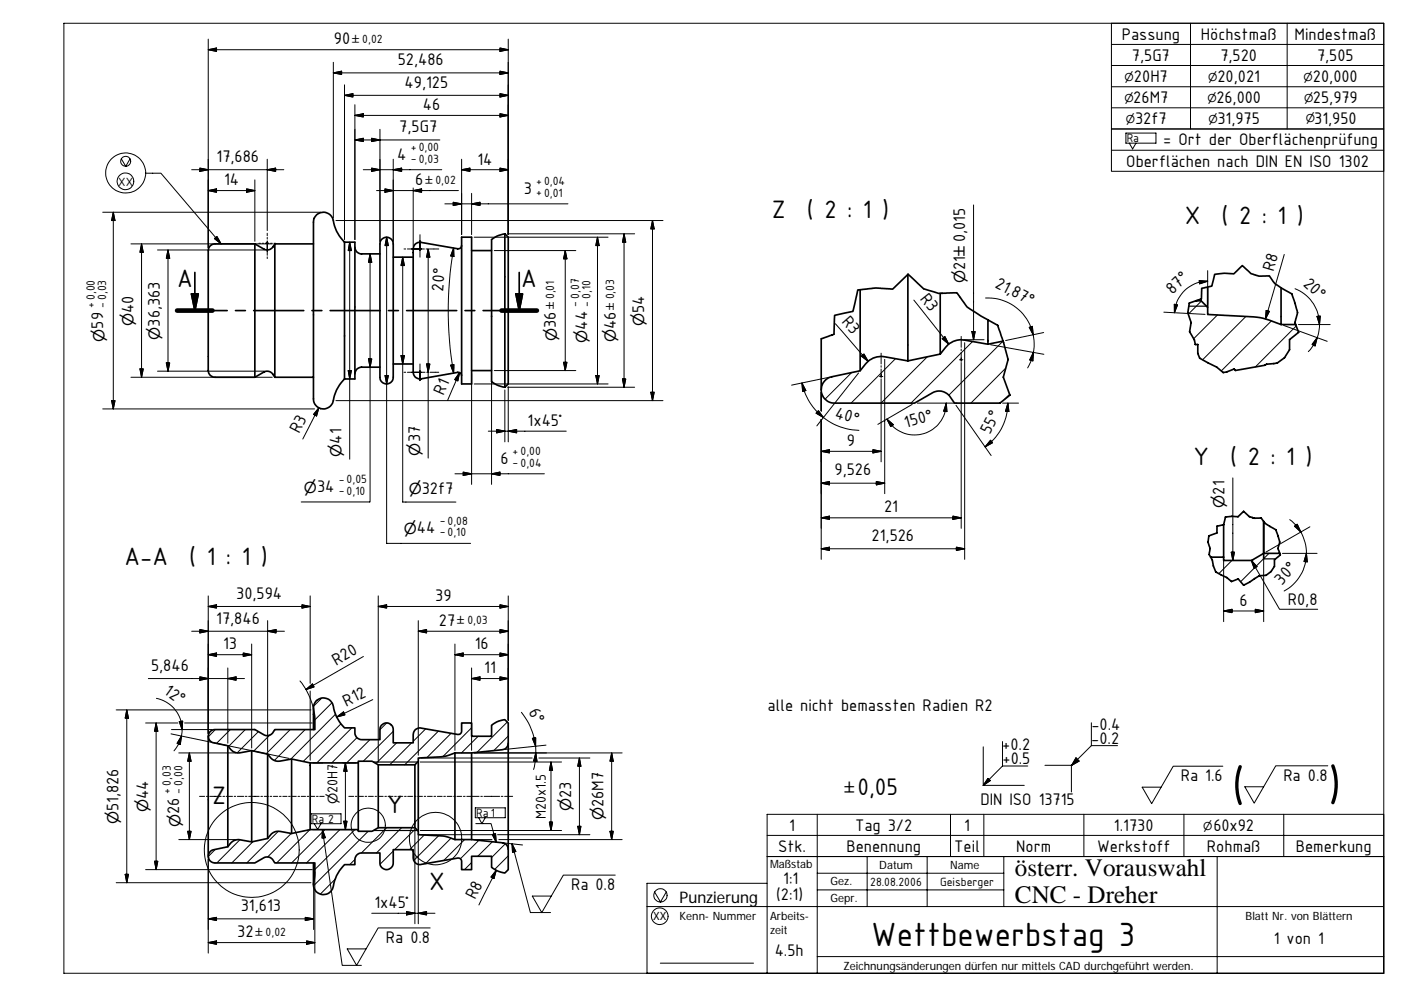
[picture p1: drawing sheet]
<svg xmlns="http://www.w3.org/2000/svg" width="297mm" height="210mm" viewBox="0 0 297 210" stroke-linecap="round" stroke-linejoin="round" font-family="sans-serif">
<g fill="none" stroke="#000" stroke-width=".36">
<path d="M41.3 57.8v8M54 51.7l1.9 1.1a1.47 1.47 0 0 0 1.9-.4l.5-.7M54 51.7h-8.4a1.43 1.43 0 0 0-1.4 1.4v25.5a1.43 1.43 0 0 0 1.4 1.4h8.4M54 51.7v28.3M58.3 51.7v28.3M58.3 51.7h8.2M73 51.4a8.8 8.8 0 0 1-2.5-5.2 2.13 2.13 0 0 0-2.4-1.1 2.13 2.13 0 0 0-1.6 2v37.5a2.16 2.16 0 0 0 2.2 2.1 2.16 2.16 0 0 0 2.1-2.4l.5-1.6 .6-1 1.1-1.4M73 51.4v28.9M73 51.4h2.2v28.9h-2.2M75.2 52.4a1.4 1.4 0 0 0 1.5 1.4h3.9M80.9 50.8a1.42 1.42 0 0 1 1.5-.4 1.42 1.42 0 0 1 1 1.3v28.3a1.41 1.41 0 0 1-1.4 1.4 1.41 1.41 0 0 1-1.4-1.4v-28.3zM83.4 54.5h4.2"/>
<path d="M97.9 52a.7 .7 0 0 1-.9 .7l-7.7-1.3a1.4 1.4 0 0 0-1.7 1.4v26.1a1.43 1.43 0 0 0 1.7 1.4l7.7-1.3a.7 .7 0 0 1 .9 .7M97.9 50.3h2.1v31.1h-2.1zM100 53.1h4.2M107 49.6l-1.7 .5-1.1 .7v30.1l1.1 .7 1.7 .5M107 49.6v32.5M107 49.6l.8 .7v31.1l-.8 .7M110.1 57.8v8M192.5 58.2v18.3M257.5 58.2l2.1-.3 2 .2 1.8-1.8a6 6 0 0 0 2.6 2l.9 .2h2.2a5.4 5.4 0 0 0 2.8 2.7l2 1.1 .8 2.6a3.9 3.9 0 0 1-.1 3.3v.3l.7 2-1.9 1.5a4.4 4.4 0 0 1-4.9 5.2l-.3 .2-6.3 1.1-.2-.3-2.3 .8-1.4-1.2-3.6-1.9-.4-1v-1.9h-.6l-.2-.9-1-1.8 .3-1.9-.7-2.1 .4-2 2.5-.9 .1-2.2 2.1-.5zM37.5 65.8h10.7M40.6 62.3h1.4l-.7 3.5zM49.9 65.8h2.1"/>
<path d="M53.8 65.8h10.6M54 80l1.9-1.1a1.45 1.45 0 0 1 1.9 .4l.5 .7M58.3 80h8.2M66.1 65.8h2.1M70 65.8h10.6M80.6 77.9h-3.9a1.43 1.43 0 0 0-1.5 1.4M82.4 65.8h2.1M83.4 77.2h4.2M86.2 65.8h10.6M98.6 65.8h2.1M100 78.6h4.2M102.4 65.8h10.6"/>
<path d="M109.4 62.3h1.4l-.7 3.5zM182.4 61.4v17.2M199.3 62.2v12.9M209.5 67.8v5.2M212.7 72.3l-3.2 .7-5-.9a4.3 4.3 0 0 0-4 1.6l-1.2 1.4-6.8 1.4-4.9-.9a4.3 4.3 0 0 0-4.1 1.6l-1.1 1.4-6 1.3a2.82 2.82 0 0 0-2.3 3 2.82 2.82 0 0 0 2.9 2.6h16.9l3.8-2.2a2.79 2.79 0 0 1 3.7 .8l1 1.4h9.6l2.1-1.7-1.4-3.8 1-3.8-1-4-1.2-3.2-5-2.9a6.3 6.3 0 0 1-2.3-2.2l-1.3-1.8h-2.2a6.9 6.9 0 0 1-3.8-.5l-1.1-.4-3.3-3.1-3.2 3.2-3.8-.2-3.6 .4-1.1 4.5-3.8 .9-.2 4-2.7 .9v10.9M253.6 63.8h1.1l1.3 1.4v1.5l10.4 .5 2.6 .6 2.6 1h3.1M254.7 63.4v.4M256 60.9v4.3M271.6 61v7.8M259.4 111.3l-1.4 .3v1.4l-1.7 .6-.1 .5a3.9 3.9 0 0 0 .3 2.2v.3a1.48 1.48 0 0 0 .2 1.5M259.4 111.3v6.8M267.9 110.6l.3 .3 2.3 1.4 .2 .5a3.9 3.9 0 0 1 .3 3.5l.5 1.4-1.3 1a2.87 2.87 0 0 1-3.2 3.4l-3.3 2-1.2-1.4-1.4 .6-1-.9-2.3-1.1-.5-1.3-.3-1.3-.3-.6"/>
<path d="M267.9 110.6l-.5-.8-1.4 .1-1.1-.4-1.2-1.1-1.2 1.2-1.3-.1-1.4 .1-.4 1.7M267.9 117.3l-2.7 1.5h-5.8v-.7h-2.7M267.9 110.6v6.7h3.5M267.9 110.6v7.9M44.2 156.1v25.4M44.7 155l.9-.3h8.4l1.9 1.1a1.47 1.47 0 0 0 1.9-.4l.5-.7h8.5l-.2-3.5a2.23 2.23 0 0 1 2.3-3.2 2.26 2.26 0 0 1 1.9 2.3l.5 1.7 1 1.5 .7 .8h2.2a2.36 2.36 0 0 0 .3 1.8l.3 .4 .6 .3h4.2v-2.1a1.41 1.41 0 0 1 1.4-1.4 1.41 1.41 0 0 1 1.4 1.4v2.8h4.2v-1.7a1.4 1.4 0 0 1 1.7-1.4l7.7 1.3a.7 .7 0 0 0 .9-.7v-1.7h2.1v2.8h4.2v-2.3l1.1-.7 1.7-.5 .8 .7v4.3a1.42 1.42 0 0 1-1.3 1.4l-6.5 .6h-3.5l-2.2 .8-5.6 .3v.7l-.7 .8h-7.8l-1.4-.8h-2.8v.4h-10.2l-4-.9-2.4 .5a2.14 2.14 0 0 1-2.1-.8l-.6-.7-3.3-.7-2.5 .4a2.28 2.28 0 0 1-2.1-.8l-.5-.7-3-.6a1.41 1.41 0 0 1-1.1-1.1 1.41 1.41 0 0 1 .5-1.4zM48.3 158.1v21.4M53.4 159.2v19.3M56.7 159.9v17.9M66.5 150.1v4.6M96.5 159.6v18.4M100 159.6v18.4"/>
<path d="M107.8 157.6v22.5M61.8 160.9v15.8M65.8 161.8v14.1M76 161.8v14.1M80.2 162.2v13.3M88 162.2v13.3M88.7 161.4v14.8M44.6 180.5l.7-.3 3-.7 .5-.7a2.19 2.19 0 0 1 2.1-.7l2.5 .4 3.3-.7 .6-.7a2.1 2.1 0 0 1 2.1-.8l2.4 .4 4-.8h10.2v.4h2.8l1.4-.8h7.8l.7 .7v.8l5.2 .2 2.6 .8h3.5l6.5 .7a1.38 1.38 0 0 1 1.3 1.4v4.3l-.8 .7-1.7-.5-1.1-.7v-2.4h-4.2v2.9h-2.1v-1.8a.7 .7 0 0 0-.9-.7l-7.7 1.4a1.4 1.4 0 0 1-1.7-1.4v-1.8h-4.2v2.9a1.41 1.41 0 0 1-1.4 1.4 1.41 1.41 0 0 1-1.4-1.4v-2.2h-3.9a1.43 1.43 0 0 0-1.5 1.4v1.1h-2.2a9.7 9.7 0 0 0-2.5 5.2 2.12 2.12 0 0 1-2.6 1.1 2.12 2.12 0 0 1-1.4-2.4l.3-2.1v-2.1h-8.5l-.5-.7a1.46 1.46 0 0 0-1.9-.4l-1.9 1.1h-8.4a1.42 1.42 0 0 1-1.3-.9 1.42 1.42 0 0 1 .3-1.6zM66.5 183v4.6"/>
</g>
<path d="M252.1 64.9h3.7M267.9 118.5h2.5M79.2 176.1h9.4M79.2 161.6h9.4" fill="none" stroke="#000" stroke-width=".25"/>
<g fill="#000" stroke="#000" stroke-width=".21">
<path d="M44.2 10.5l1.7-.3v.7zM70.7 15.5l1.7-.4v.7zM73 20.2l1.8-.3v.7zM106 15.1l1.8 .4-1.8 .3zM106 10.2l1.8 .3-1.8 .4zM42.4 35.6l1.8 .4-1.8 .3zM56.7 36l1.7-.4v.7zM75.2 24.5l1.8-.4v.7zM75.2 29.7l1.8-.4v.7zM78.8 29.3l1.8 .4-1.8 .3zM78.8 35.6l1.8 .4-1.8 .3zM83.4 36l1.8-.4v.7z"/>
<path d="M97.9 36l1.7-.4v.7zM106 35.6l1.8 .4-1.8 .3zM106 24.1l1.8 .4-1.8 .3zM106 19.9l1.8 .3-1.8 .4zM24 45l.4 1.8h-.7zM30 51.7l.4 1.8h-.7zM35.6 53l.4 1.8h-.7zM45.5 50.6l.5-.5 .9 1.6zM44.2 40.4l1.7-.4v.8zM52.3 40l1.7 .4-1.7 .4zM74.1 51.4l.4 1.7h-.7zM78.5 53.8l.3 1.8h-.7z"/>
<path d="M81.6 40l1.8 .4-1.8 .4zM82 50.3l.3 1.8h-.7zM85.4 54.5l.3 1.8h-.7zM87.6 40.4l1.8-.4v.8zM90.8 52.8l.3 1.7h-.7zM96.1 42.9l1.8 .3-1.8 .4zM96.2 52.6v1.8l-.7-.1zM100 43.2l1.8-.3v.7zM119.8 53.1l.4 1.8h-.7zM126.7 50.3l.3 1.8h-.7zM132.3 49.6l.4 1.8h-.7zM138.3 46.8l.4 1.7h-.7z"/>
<path d="M29.7 78.2h.7l-.4 1.8zM35.3 76.9h.7l-.4 1.8zM73.8 78.6h.7l-.4 1.7zM78.1 76.1h.7l-.3 1.8zM81.6 79.6h.7l-.3 1.8zM85 75.4h.7l-.3 1.8zM90.4 77.2h.7l-.3 1.7zM95.5 77.4l.7-.1v1.8zM119.5 76.8h.7l-.4 1.8zM126.3 79.6h.7l-.3 1.8zM182.6 75.5l.6-.4 .9 1.5zM199.8 71.8l.5-.4 .8 1.6z"/>
<path d="M206.1 70.3h.7l-.4 1.7zM218.2 69.4l.7-.2 .2 1.8zM219.1 74.7l-.1 1.8-.7-.2zM249 64.5l.7 .1-.7 1.7zM254.3 59.5l1.7 .1-1.6 .6zM268.5 65.8l.6 .2-.8 1.6zM279.3 71.6l-.5 1.7-.6-.3zM279.2 67.1l.7-.1-.1 1.8zM23.7 84.9h.7l-.4 1.8zM67.6 86.5l-.5 1.7-.6-.3zM97.4 79l-.3 1.8-.7-.3zM105.3 91.1l1.7 .3-1.7 .4z"/>
<path d="M107.8 91.4l1.7-.3v.7zM132 80.3h.7l-.4 1.8zM138 83.2h.7l-.4 1.7zM170 81.2l.9 1.6-.7 .2zM173.5 87.1l1.1 1.4-1.6-.9zM174.1 95.7l1.8-.4v.7zM185.1 95.3l1.7 .4-1.7 .3zM188 88.9l1.4 1.1-.6 .4zM200.6 85.5l.2 1.8-.7-.1zM210 93.3l.4 .6-1.5 .8zM213.7 85.5l.2 1.7h-.7zM98.2 100.1l1.8 .4-1.8 .3z"/>
<path d="M104.2 100.5l1.8-.4v.7zM174.1 102.4l1.8-.3v.7zM174.1 116.4l1.8-.4v.7zM174.1 109.8l1.8-.4v.7zM185.8 102.1l1.8 .3-1.8 .4zM202 109.4l1.8 .4-1.8 .3zM202.8 116l1.7 .4-1.7 .3zM261 117.1h.7l-.3 1.7zM274.5 111.6l.5-.5 .8 1.7zM277 117.3l.2 1.8h-.7zM42.4 133.5l1.8 .3-1.8 .4zM44.2 138.8l1.7-.3v.7z"/>
<path d="M44.2 128.6l1.7-.4v.7zM51.6 138.5l1.8 .3-1.8 .4zM56.7 133.8l1.8-.3v.7zM64 128.2l1.8 .4-1.8 .3zM80.2 128.6l1.8-.4v.7zM88.7 133.8l1.7-.3v.7zM96.5 138.8l1.7-.3v.7zM106 133.5l1.8 .3-1.8 .4zM106 138.5l1.8 .3-1.8 .4zM106 128.2l1.8 .4-1.8 .3zM259.4 129.5l1.8-.3v.7zM266.1 129.2l1.8 .3-1.8 .4z"/>
<path d="M265.3 118.8l1.2 1.3-.6 .4zM26.9 150.5l.3 1.8h-.7zM33.1 153.3l.4 1.7h-.7zM38 153l.7-.1-.1 1.8zM38.5 156.1l-.3 1.8-.7-.3zM42.4 143.5l1.8 .4-1.8 .3zM48.3 143.9l1.8-.4v.7zM64.9 146.2l1.3-1.2 .4 .6zM71.4 152l1.4-1.1 .3 .7zM100 143.9l1.8-.4v.7zM106 143.5l1.8 .4-1.8 .3zM112.9 156.5l.7-.1v1.8z"/>
<path d="M39.8 176.3h.7l-.4 1.7zM40.1 159.6l.4 1.8h-.7zM68.4 175.9l.6 1.7-.7 .1zM72.9 174.1h.7l-.4 1.8zM73.2 161.8l.4 1.7h-.7zM104.4 176.9l.7-.1 .1 1.8zM113.6 159.6l.3 1.8h-.8zM116.5 174.3h.7l-.4 1.8zM116.8 161.6l.4 1.7h-.7zM122.5 175.2h.7l-.4 1.8zM122.8 160.7l.4 1.8h-.7zM129.3 176.3h.7l-.3 1.7z"/>
<path d="M129.7 159.6l.3 1.8h-.7zM209.5 165l.5 .5-1.5 1zM228.1 160.7l.7 .7-1.6 .9zM26.5 185.4h.7l-.3 1.8zM32.8 182.6h.7l-.4 1.8zM44.2 199.9l1.7-.4v.7zM44.2 194.8l1.7-.3v.7zM64.7 194.5l1.8 .3-1.8 .4zM86.2 193.3l1.8 .3-1.8 .4zM88.7 193.6l1.7-.3v.7zM105.2 184.5l-.5 1.8-.6-.4zM108.6 178.9l.8 1.6-.7 .2z"/>
<path d="M65 199.5l1.8 .4-1.8 .3z"/>
</g>
<g fill="none" stroke="#000" stroke-width=".21">
<path d="M13.5 4.9h279.9v201.5h-279.9zM44.2 10.5l1.7-.3v.7zM44.2 8.3v44.3M44.2 10.5h63.6M70.7 15.5l1.7-.4v.7zM70.7 15.5h37.1M70.7 13.2v33M73 18v32.8M106 19.9l1.8 .3-1.8 .4zM106 15.1l1.8 .4-1.8 .3zM106 10.2l1.8 .3-1.8 .4zM107.8 8.3v41.4"/>
<path d="M235.6 4.9h57.8v22.4h-57.8zM235.6 13.9h57.8M235.6 18.4h57.8M235.6 9.4h57.8M252.4 4.9v22.4M272.9 4.9v22.4M25.7 33.7l1 1.6 .9-1.6M30.9 36.7h3.2l12.8 15M40.6 36h19.6M42.4 35.6l1.8 .4-1.8 .3zM54 38.1v13.1M56.7 36l1.7-.4v.7z"/>
<path d="M56.7 33.8v15.1M73 20.2l1.8-.3v.7zM73 20.2h34.8M75.2 24.5l1.8-.4v.7zM75.2 29.7l1.8-.4v.7zM75.2 24.5h32.6M75.2 22.2v28.6M75.2 29.7h18.1M77 36h16.7M78.8 29.3l1.8 .4-1.8 .3zM78.8 35.6l1.8 .4-1.8 .3zM80.6 27.4v23.8"/>
<path d="M83.4 36l1.8-.4v.7zM83.4 33.8v17.4M87.6 39.9v12.3M97.9 36l1.7-.4v.7zM97.9 36h9.9M97.9 33.8v15.9M106 35.6l1.8 .4-1.8 .3zM106 24.1l1.8 .4-1.8 .3zM235.6 27.3h57.8v9h-57.8zM235.6 22.9h57.8M235.6 31.9h57.8M238.7 28.2h6.4v2.2h-6.4z"/>
<path d="M239.4 30.4l.7 1.2 .8-1.2M21.8 45h46.2M24 45l.4 1.8h-.7zM24 45v41.7M27.8 51.7h28.8M30 51.7l.4 1.8h-.7zM30 51.7v28.3M33.4 53h22.7M35.6 53l.4 1.8h-.7zM35.6 53v25.7M44.2 40.4l1.7-.4v.8zM44.2 40.4h9.8"/>
<path d="M45.5 50.6l.5-.5 .9 1.6zM52.3 40l1.7 .4-1.7 .4zM54.9 51.6h.3M55.6 51.6h.3M56.3 51.6h.7M56.7 49.4v.6M56.7 50.3v.4M56.7 51.1v3M56.7 54.5v.3M56.7 51.7h1M57.4 51.6h.3M58.1 51.6h.3"/>
<path d="M71.2 46.8h69.4M74.1 51.4l.4 1.7h-.7zM74.1 51.4v46M78.5 53.8l.3 1.8h-.7zM78.5 53.8v52.6h-14.6M79.8 40.4h17.4M81.6 40l1.8 .4-1.8 .4zM82 50.3l.3 1.8h-.7zM82 50.3v64.9h17.8M85.4 54.5l.3 1.8h-.7zM85.4 54.5v51.9h11.3M85.7 52.8h.3"/>
<path d="M86.4 52.8h3.6M87.6 40.4l1.8-.4v.8zM89 49.8v4.7M90.3 52.8h.4M90.8 52.8l.3 1.7h-.7zM90.8 52.8v44.3M91 52.8h2M94.3 43.2h26.1M96.1 42.9l1.8 .3-1.8 .4zM96.2 52.6v1.8l-.7-.1zM96.2 52.6a77 77 0 0 0 0 26.5M100 43.2l1.8-.3v.7z"/>
<path d="M100 41v8.7M100.5 50.3h28.4M104.8 53.1h17.3M107.6 49.6h27M119.8 53.1l.4 1.8h-.7zM119.8 53.1v25.5M126.7 50.3l.3 1.8h-.7zM126.7 50.3v31.1M132.3 49.6l.4 1.8h-.7zM132.3 49.6v32.5M138.3 46.8l.4 1.7h-.7zM138.3 46.8v38.1"/>
<path d="M206.4 43.5v28.5M254.3 59.5l1.7 .1-1.6 .6zM256 59.6a6.8 6.8 0 0 0-4 1.3 7.1 7.1 0 0 0-2.7 3.7l-.3 1.7M256 57.4v7.2M272.3 54l-4 13.6M27.8 80h29.9M29.7 78.2h.7l-.4 1.8zM33.4 78.7h22.7M35.3 76.9h.7l-.4 1.8zM73.8 78.6h.7l-.4 1.7zM78.1 76.1h.7l-.3 1.8zM81.6 79.6h.7l-.3 1.8z"/>
<path d="M85 75.4h.7l-.3 1.8zM85.7 78.9h.3M86.4 78.9h3.7M89 77.2v3.5M90.4 77.2h.7l-.3 1.7zM90.5 78.9h.3M91.2 78.9h1.8M95.5 77.4l.7-.1v1.8zM97.4 79l-.3 1.8-.7-.3zM97.4 79l-2.5 5.9M100 79.1v23.6M104.2 79.1v23.6"/>
<path d="M104.8 78.6h17.3M119.5 76.8h.7l-.4 1.8zM126.3 79.6h.7l-.3 1.8zM175.8 80l-8 1.7M177.1 68.6l7 8M180.6 79l-5.6 5.6M182 79.1l-8.8 11.2M182.6 75.5l.6-.4 .9 1.5zM186.5 79.8h.7M186.8 74.9v2.3M186.8 77.5v.4M186.8 78.2v2"/>
<path d="M187.6 76.2v13.1M189.9 76.1l-9.5 9.4M193.8 63.6l7.3 9.4M196.6 75.7l-9.8 9.8M199.8 71.8l.5-.4 .8 1.6zM203.4 76.3h.7M203.8 71.3v2.3M203.8 74v.4M203.8 74.7v1.9M203.8 76.9v35.1M204.3 72h4.3M204.5 72.7v45.9"/>
<path d="M206.1 70.3h.7l-.4 1.7zM206.2 72.4l-13.1 13.1M209 63.2a9.8 9.8 0 0 1 8.9 14.8M210 73.1l11.3 2M212.7 72.3l-11.6 11.5M213.2 78.1l-7.4 7.4M218.2 69.4l.7-.2 .2 1.8zM219.1 74.7l-.1 1.8-.7-.2zM221.3 70.5l-8.1 1.7M246.8 66.2l8.7 .5M249 64.5l.7 .1-.7 1.7zM254.7 63.8l-2.8 2.8"/>
<path d="M258.1 66.8l-5 5M264.1 67.1l-9.1 9.2M268.5 65.8l.6 .2-.8 1.6zM269.6 68.1l-10.7 10.5M272.1 69l9.3 3.4M274.6 61.2a8.1 8.1 0 0 1 5 5.9 8.1 8.1 0 0 1-2.2 7.4M274.8 69.1l-8.7 8.7M275.3 68.8h6.7M279.2 67.1l.7-.1-.1 1.8zM279.3 71.6l-.5 1.7-.6-.3zM21.8 86.7h44.9M23.7 84.9h.7l-.4 1.8z"/>
<path d="M67.6 86.5l-.5 1.7-.6-.3zM67.6 86.5l-3.4 6.6M67.9 86.7h.1M71.2 84.9h69.4M100.5 81.4h28.4M103.5 91.4h16.6M105.3 91.1l1.7 .3-1.7 .4zM107 82.7v11M107.6 82.1h27M107.8 91.4l1.7-.3v.7zM107.8 82v11.7M132 80.3h.7l-.4 1.8z"/>
<path d="M138 83.2h.7l-.4 1.7zM170 81.2l.9 1.6-.7 .2zM170 81.2a12.7 12.7 0 0 0 12.1 10M173.5 87.1l1.1 1.4-1.6-.9zM174.1 95.7l1.8-.4v.7zM174.1 83.2v3.9M174.1 88.9v29.7M174.1 95.7h12.7M185.1 95.3l1.7 .4-1.7 .3zM186.8 80.4v17.5M187.6 89.4v15.3M188 88.9l1.4 1.1-.6 .4z"/>
<path d="M193.4 85.7l-7.3 4.3M194.5 85.5h8.4M200.6 85.5l.2 1.8-.7-.1zM200.6 85.5a6.5 6.5 0 0 1-1.3 4.1 6.7 6.7 0 0 1-10.2 .7l-1.1-1.4M202.7 85.9l7.4 10.7M210 93.3l.4 .6-1.5 .8zM212.6 85.5h3.3M213.7 85.5l.2 1.7h-.7zM213.7 85.5a11.4 11.4 0 0 1-4.8 9.2M214.1 83.6l-1.2 1.1M96.5 100.5h18.9M98.2 100.1l1.8 .4-1.8 .3z"/>
<path d="M104.2 100.5l1.8-.4v.7zM174.1 102.4l1.8-.3v.7zM174.1 116.4l1.8-.4v.7zM174.1 109.8l1.8-.4v.7zM174.1 102.4h13.5M174.1 116.4h30.4M174.1 109.8h29.7M185.8 102.1l1.8 .3-1.8 .4zM202 109.4l1.8 .4-1.8 .3zM202.8 116l1.7 .4-1.7 .3zM259.4 118.7v13.1M261 117.1h.7l-.3 1.7z"/>
<path d="M261.2 118.8l-2.8 2.8M261.4 101.3v17.5M265.3 118.8l1.2 1.3-.6 .4zM265.3 118.8l6 10.4h8.1M267.9 117.9v13.9M269 117.3l-6 6M271.9 117.3h7.3M273.4 110.2a9 9 0 0 1 1.7 12.8l-1.3 1.3-1.5 1M274.5 111.6l.5-.5 .8 1.7zM277 117.3l.2 1.8h-.7zM277.7 111.7l-9.3 5.4M40.6 133.8h19.7"/>
<path d="M42.4 133.5l1.8 .3-1.8 .4zM44.2 138.8l1.7-.3v.7zM44.2 128.6l1.7-.4v.7zM44.2 126.3v29.3M44.2 138.8h9.2M44.2 128.6h21.6M51.6 138.5l1.8 .3-1.8 .4zM53.4 136.5v22.1M56.7 133.8l1.8-.3v.7zM56.7 131.6v27.7M64 128.2l1.8 .4-1.8 .3zM65.8 126.3v18.6"/>
<path d="M77 139.2l-12.1 7M80.2 128.6l1.8-.4v.7zM80.2 128.6h27.6M80.2 126.3v35.3M88.7 133.8l1.7-.3v.7zM88.7 133.8h19.1M88.7 131.6v28.5M96.5 138.8l1.7-.3v.7zM96.5 138.8h11.3M96.5 136.5v22.6M106 133.5l1.8 .3-1.8 .4zM106 138.5l1.8 .3-1.8 .4z"/>
<path d="M106 128.2l1.8 .4-1.8 .3zM107.8 126.3v26.4M259.4 129.5l1.8-.3v.7zM259.4 129.5h8.5M266.1 129.2l1.8 .3-1.8 .4zM24.6 150.5h41.3M26.9 150.5l.3 1.8h-.7zM26.9 150.5v36.7M30.9 153.3h6.8M31.5 143.9h20.3M33.1 153.3l.4 1.7h-.7zM33.1 153.3v31.1"/>
<path d="M33.2 148.1a6.7 6.7 0 0 1 5.2 4.8 6.7 6.7 0 0 1-1.5 6.3M36.3 155.6l25 5.2M36.4 154.7h8.6M37.9 159.6h12.1M38 153l.7-.1-.1 1.8zM38.5 156.1l-.3 1.8-.7-.3zM39.1 153.3h27.1M40.1 159.6l.4 1.8h-.7zM40.1 159.6v18.4M42.4 143.5l1.8 .4-1.8 .3zM45.7 154.7l-1.5 1.5M48.3 143.9l1.8-.4v.7z"/>
<path d="M48.3 141.6v16M48.8 154.7l-2.9 2.9M52 154.7l-3.6 3.6M54.8 155.1l-4.5 4.5M57.2 155.8l-3.4 3.5M58.4 154.7l-.3 .2M61.5 154.7l-5.1 5.1M63.6 144.4a14.3 14.3 0 0 1 2.8 5.6M64.7 154.7l-6.5 6.5M64.9 146.2l1.3-1.2 .4 .6zM65.8 146.5v14.7M68.2 148.1l-1.7 1.6"/>
<path d="M70.4 149l-3.7 3.7M71.2 151.4l-9.6 9.6M71.4 152l1.4-1.1 .3 .7zM72.3 153.5l-8 7.9M74.6 154.3l-7.4 7.5M75.7 156.4l-5.4 5.4M78.4 156.8l-4.9 5M79 148.3l-7.6 3.7M82 153.3l-1.4 1.4M83.4 155.1l-6.4 6.3M84.1 157.5l-4.4 4.4M87.3 157.5l-4.7 4.7"/>
<path d="M90.3 154.5l-2.7 2.7M92.9 155l-7.1 7.2M95.6 155.5l-5.1 5.1M100 143.9l1.8-.4v.7zM100 154.3l-6.1 6.1M100 143.9h7.8M100 141.6v17.5M100.5 159.6h31.4M101.4 156.1l-3.6 3.5M106 143.5l1.8 .4-1.8 .3zM107.5 153.1l-6.4 6.4M107.8 156.1l-3.1 3.1"/>
<path d="M110.6 151a13.5 13.5 0 0 1 2.5 12.2M112.9 156.5l.7-.1v1.8zM113.6 159.6l.3 1.8h-.8zM115.8 158l-8.8 .9M129.7 159.6l.3 1.8h-.7zM129.7 159.6v18.4M208.5 158.3v8.2M212.6 157.2v5.2M231.4 158.1h5.5M231.4 153.2v4.9M231.4 158.1l-4.1 4.1M37.9 178h12.1"/>
<path d="M39.8 176.3h.7l-.4 1.7zM42.3 168.8h1.1M43.7 168.8h.4M44.5 168.8h2.4M47.3 168.8h.3M47.9 168.8h1.4M49.7 168.8h.3M50.3 168.8h1.4M50.9 178.1l-4.9 4.9M52 168.8h.4M52.7 168.8h2.2M53.7 178.4l-4.6 4.6"/>
<path d="M55.3 168.8h.4M56 168.8h.9M57.3 168.8h.3M58 168.8h.9M59 176.3l-6.7 6.7M59.2 168.8h.4M60 168.8h.9M61.2 168.8h.3M61.7 176.7l-5 5M61.9 168.8h.9M63.2 168.8h.3M63.9 168.8h.9"/>
<path d="M65.1 168.8h.4M65.7 175.9l-7.1 7.1M65.8 168.8h.9M65.9 172.6h6.4v2h-6.4zM66.3 161.8h2.1M66.3 175.9h2.6M66.6 174.6l.7 1.3 .7-1.3M67.1 168.8h.4M67.8 168.8h.9M68.4 175.9l.6 1.7-.7 .1zM68.4 175.9l4.2 28.8h4M68.9 175.9l-7.1 7.1"/>
<path d="M69.1 175.9h6.4M72.1 175.9l-7.1 7.1M72.7 161.8h2.8M72.9 174.1h.7l-.4 1.8zM73.2 161.8l.4 1.7h-.7zM73.2 161.8v14.1M74 168.8h1M75.2 175.9l-8.4 8.5M75.3 168.8h.4M76 168.8h1.1M77.4 168.8h.4M78.1 176.3l-11.6 11.5"/>
<path d="M78.1 168.8h1.1M79.5 168.8h.3M80.2 168.8h1M81.6 168.8h.3M82 175.5l-5.4 5.3M82.3 168.8h1M83.7 168.8h.3M84.4 168.8h1M85.2 175.5l-5.4 5.3M85.8 168.8h.3M86.4 168.8h1.1M87.8 168.8h.4"/>
<path d="M88 176.1v19.8M88.2 175.7l-4.5 4.4M88.6 168.8h1M88.7 176.8v19.1M89.1 161.6h30M89.1 176.1h30M89.2 177h15.4M89.2 160.7h23.6M89.9 168.8h.4M90 177l-3.2 3.1M90.6 168.8h1M92 168.8h.4"/>
<path d="M92.7 168.8h1M93 177.2l-5.3 5.2M94.1 168.8h.3M94.8 168.8h1M95.6 177.7l-5.4 5.4M96.2 168.8h.3M96.9 168.8h1M98.3 168.8h.3M98.5 178l-4.4 4.5M99 168.8h2.6M100.5 178h3.8M100.8 171.3h6.3v2.1h-6.3z"/>
<path d="M100.9 174.6h3.2l1.1 4M101.5 173.4l.7 1.2 .7-1.2M101.5 178.2l-3.9 3.9M101.9 168.8h.4M102.6 168.8h3.3M104.4 176.9l.7-.1 .1 1.8zM104.4 178.5l-3.1 3M105.5 177h19.6M105.8 178h26.1M106.3 168.8h.3M106.5 178.7l4.3 .5M107 168.8h1.7"/>
<path d="M107.1 178.9l-2.9 2.9M108.6 178.9l.8 1.6-.7 .2zM108.6 178.9l3.9 14.6h4.2M114.3 160.7h10.8M116.5 174.3h.7l-.4 1.8zM116.8 161.6l.4 1.7h-.7zM116.8 161.6v14.5M122.5 175.2h.7l-.4 1.8zM122.8 160.7l.4 1.8h-.7zM122.8 160.7v16.3M129.3 176.3h.7l-.3 1.7zM162.6 172.7h130.8v8.9h-130.8z"/>
<path d="M162.6 177.1h130.8M173.3 172.7v33.7M201.5 172.7v8.9M208.5 166.5h8.7M208.6 172.7v8.9M209.5 165l.5 .5-1.5 1zM212.6 162.4h5.3M212.6 162.4l-4.1 4.1M221.5 162.3h5.7v5.6M228.1 160.7l.7 .7-1.6 .9zM229.8 172.7v8.9M251 172.7v8.9"/>
<path d="M259.3 162.5h-10.6l-4.5 7.9-2-3.5h4M272.2 172.7v8.9M281.5 162.4h-11l-4.6 7.9-2-3.5h4M24.6 187.2h41.3M26.5 185.4h.7l-.3 1.8zM30.9 184.4h35.3M32.8 182.6h.7l-.4 1.8zM44.2 199.9l1.7-.4v.7zM44.2 194.8l1.7-.3v.7zM44.2 182.1v20M44.2 199.9h22.6M44.2 194.8h22.3"/>
<path d="M45.7 180.1l-1.5 1.5M64.7 194.5l1.8 .3-1.8 .4zM65 199.5l1.8 .4-1.8 .3zM66.5 187.7v9.4M66.8 184.9v17.2M71.1 186.4l-3.2 3.2M75.2 182.2l-1.1 1.1M78.8 193.6h13.4M83.4 180.4l-2.8 2.8M86.2 193.3l1.8 .3-1.8 .4zM88.7 193.6l1.7-.3v.7zM91.2 196.7h-11l-4.6 8-2-3.5h4"/>
<path d="M100 182.9l-1.5 1.5M105.2 184.5l-.5 1.8-.6-.4zM105.2 184.5l-3.7 7.4M107.8 181.5l-2.9 2.8M130.4 185.5h-11l-4.5 8-2-3.5h4M137.2 192.2h156.1M138.8 189.1l1.2 2.1 1.3-2.1M162.6 187.3h-25.4v19.1M173.3 188.7h39.5M173.3 185.1h39.5M183.9 181.6v10.6M196.6 181.6v10.6"/>
<path d="M212.8 181.6v10.6M258.1 181.6v24.8M293.4 181.6h-130.8v24.8M140 204.2h19.8M173.3 202.8h120.1"/>
<circle cx="26.6" cy="38.4" r="1.76"/>
<circle cx="26.6" cy="34.2" r="1.05"/>
<circle cx="26.7" cy="36.7" r="4.3"/>
<circle cx="78.1" cy="175" r="3.6"/>
<circle cx="92.3" cy="177.8" r="5.6"/>
<circle cx="53.4" cy="180.2" r="10.1"/>
<circle cx="139.9" cy="194.2" r="1.77"/>
<circle cx="140" cy="189.8" r="1.41"/>
</g>
<path d="M37.5 65.8h7.5M106.3 65.8h7.5" fill="none" stroke="#000" stroke-width=".99"/>
<path d="M40.6 62.3h1.4l-.7 3.5zM109.4 62.3h1.4l-.7 3.5z" fill="#000" stroke="#000" stroke-width=".36"/>
<g font-size="11">
<text x="261.2" y="170">(</text>
<text x="281.5" y="169.8">)</text>
</g>
<text font-size="7.7" x="184.7" y="200.5">Wettbewerbstag 3</text>
<g font-size="5.7">
<text x="163.7" y="46.1">Z</text>
<text x="171.1" y="46.1">( 2 : 1 )</text>
<text x="251.2" y="47.5">X</text>
<text x="259" y="47.5">( 2 : 1 )</text>
<text x="37.6" y="60.8">A</text>
<text x="110.5" y="60.8">A</text>
<text x="253" y="98.5">Y</text>
<text x="260.8" y="98.5">( 2 : 1 )</text>
<text x="26.4" y="119.8">A-A</text>
<text x="40.1" y="119.8">( 1 : 1 )</text>
<text x="45" y="170.4">Z</text>
<text x="82.1" y="172.4">Y</text>
<text x="91" y="188.7">X</text>
</g>
<text font-size="5.5" x="181.8" y="168.5">0,05</text>
<g font-size="5.3">
<text x="215.2" y="185.8">österr. Vorauswahl</text>
<text x="215.2" y="191.4">CNC - Dreher</text>
</g>
<g font-size="3.8">
<text x="70.8" y="9.4">90</text>
<text x="237.8" y="8.4">Passung</text>
<text x="254.6" y="8.4">Höchstmaß</text>
<text x="274.5" y="8.4">Mindestmaß</text>
<text x="84.3" y="13.8">52,486</text>
<text x="240" y="12.9">7,5G7</text>
<text x="240.4" y="17.4">20H7</text>
<text x="258.1" y="17.4">20,021</text>
<text x="258.8" y="12.9">7,520</text>
<text x="278.4" y="17.4">20,000</text>
<text x="279.2" y="12.9">7,505</text>
<text x="85.8" y="18.6">49,125</text>
<text x="89.7" y="23.3">46</text>
<text x="240.3" y="21.9">26M7</text>
<text x="257.9" y="21.9">26,000</text>
<text x="278.4" y="21.9">25,979</text>
<text x="84.7" y="28">7,5G7</text>
<text x="240.7" y="26.4">32f7</text>
<text x="258.1" y="26.4">31,975</text>
<text x="278.6" y="26.4">31,950</text>
<text x="45.9" y="34.4">17,686</text>
<text x="84.2" y="33.8">4</text>
<text x="101.2" y="34.9">14</text>
<text x="238.8" y="35.3">Oberflächen nach DIN EN ISO 1302</text>
<text x="246.6" y="30.7">= Ort der Oberflächenprüfung</text>
<text x="47.5" y="39.3">14</text>
<text x="88" y="39.3">6</text>
<text x="111.1" y="41.1">3</text>
<text x="204.6" y="51.3" transform="rotate(-90 204.6 51.3)">0,015</text>
<text x="204.6" y="57.3" transform="rotate(-90 204.6 57.3)">21</text>
<text x="270" y="57.7" transform="rotate(-74 270 57.7)">R8</text>
<text x="94" y="61.8" transform="rotate(-85 94 61.8)">20°</text>
<text x="195" y="63.4" transform="rotate(52 195 63.4)">R3</text>
<text x="210.8" y="60.8" transform="rotate(27 210.8 60.8)">21,87°</text>
<text x="248.6" y="62.5" transform="rotate(-44 248.6 62.5)">87°</text>
<text x="276.2" y="60.3" transform="rotate(43 276.2 60.3)">20°</text>
<text x="21.9" y="69.7" transform="rotate(-90 21.9 69.7)">59</text>
<text x="28.3" y="66.3" transform="rotate(-90 28.3 66.3)">40</text>
<text x="33.9" y="69.2" transform="rotate(-90 33.9 69.2)">36,363</text>
<text x="117.8" y="69.5" transform="rotate(-90 117.8 69.5)">36</text>
<text x="124.5" y="69.9" transform="rotate(-90 124.5 69.9)">44</text>
<text x="130.6" y="69.8" transform="rotate(-90 130.6 69.8)">46</text>
<text x="136.6" y="66.3" transform="rotate(-90 136.6 66.3)">54</text>
<text x="178.3" y="68.3" transform="rotate(49 178.3 68.3)">R3</text>
<text x="94.1" y="84" transform="rotate(-67 94.1 84)">R1</text>
<text x="176.9" y="88.6" transform="rotate(16 176.9 88.6)">40°</text>
<text x="63.5" y="92.1" transform="rotate(-63 63.5 92.1)">R3</text>
<text x="72.4" y="94" transform="rotate(-90 72.4 94)">41</text>
<text x="89.1" y="93.8" transform="rotate(-90 89.1 93.8)">37</text>
<text x="111.9" y="90.3">1x45</text>
<text x="179.6" y="94.6">9</text>
<text x="192.1" y="90.7" transform="rotate(-15 192.1 90.7)">150°</text>
<text x="209.9" y="92.2" transform="rotate(-62 209.9 92.2)">55°</text>
<text x="106.1" y="98.3">6</text>
<text x="176.9" y="100.8">9,526</text>
<text x="67.2" y="104.3">34</text>
<text x="89.4" y="104.7">32f7</text>
<text x="259.6" y="104.9" transform="rotate(-90 259.6 104.9)">21</text>
<text x="88.4" y="113">44</text>
<text x="187.4" y="108.6">21</text>
<text x="184.8" y="114.7">21,526</text>
<text x="271.8" y="124.1" transform="rotate(-48 271.8 124.1)">30°</text>
<text x="50.1" y="127">30,594</text>
<text x="92.3" y="127.4">39</text>
<text x="262.8" y="128.4">6</text>
<text x="273" y="128.3">R0,8</text>
<text x="45.8" y="132.2">17,846</text>
<text x="47.3" y="137.7">13</text>
<text x="93" y="132.7">27</text>
<text x="100.6" y="137.7">16</text>
<text x="32" y="142.2">5,846</text>
<text x="71.3" y="141.2" transform="rotate(-30 71.3 141.2)">R20</text>
<text x="102.7" y="142.7">11</text>
<text x="34.6" y="147" transform="rotate(36 34.6 147)">12°</text>
<text x="73.4" y="149.8" transform="rotate(-26 73.4 149.8)">R12</text>
<text x="112" y="150.9" transform="rotate(60 112 150.9)">6°</text>
<text x="162.7" y="150.6">alle nicht bemassten Radien R2</text>
<text x="231.4" y="154.7">-0.4</text>
<text x="212.5" y="159.1">+0.2</text>
<text x="231.4" y="157.7">-0.2</text>
<text x="212.6" y="162.1">+0.5</text>
<text x="250.4" y="165.7">Ra 1.6</text>
<text x="272.1" y="165.6">Ra 0.8</text>
<text x="25.1" y="171.9" transform="rotate(-90 25.1 171.9)">51,826</text>
<text x="31.4" y="169.4" transform="rotate(-90 31.4 169.4)">44</text>
<text x="38" y="172.6" transform="rotate(-90 38 172.6)">26</text>
<text x="121.1" y="169.2" transform="rotate(-90 121.1 169.2)">23</text>
<text x="127.9" y="171.2" transform="rotate(-90 127.9 171.2)">26M7</text>
<text x="207.9" y="170.8">DIN ISO 13715</text>
<text x="167.3" y="176.1">1</text>
<text x="181.3" y="176.1">Tag 3/2</text>
<text x="204.4" y="176.1">1</text>
<text x="236.2" y="176.1">1.1730</text>
<text x="257.3" y="176.1">60x92</text>
<text x="165" y="180.6">Stk.</text>
<text x="179.4" y="180.6">Benennung</text>
<text x="202.3" y="180.6">Teil</text>
<text x="215.5" y="180.6">Norm</text>
<text x="232.6" y="180.6">Werkstoff</text>
<text x="255.9" y="180.6">Rohmaß</text>
<text x="274.8" y="180.6">Bemerkung</text>
<text x="100.8" y="190.9" transform="rotate(-63 100.8 190.9)">R8</text>
<text x="121.1" y="188.7">Ra 0.8</text>
<text x="164.6" y="190.8">(2:1)</text>
<text x="166" y="187.4">1:1</text>
<text x="51.1" y="193.2">31,613</text>
<text x="79.4" y="192.5">1x45</text>
<text x="50.3" y="198.7">32</text>
<text x="81.8" y="200">Ra 0.8</text>
<text x="164.3" y="202.7">4.5h</text>
<text x="270.1" y="200">1 von 1</text>
</g>
<text font-size="3.4" x="144.1" y="191.4">Punzierung</text>
<g font-size="3.3">
<text x="71.6" y="168.2" transform="rotate(-90 71.6 168.2)">20H7</text>
<text x="115.7" y="173.6" transform="rotate(-90 115.7 173.6)">M20x1.5</text>
</g>
<g font-size="3.2">
<text x="204.6" y="54.3" transform="rotate(-90 204.6 54.3)">±</text>
<text x="204.6" y="60" transform="rotate(-90 204.6 60)">⌀</text>
<text x="28.3" y="69.1" transform="rotate(-90 28.3 69.1)">⌀</text>
<text x="136.6" y="69.1" transform="rotate(-90 136.6 69.1)">⌀</text>
<text x="22.1" y="72.4" transform="rotate(-90 22.1 72.4)">⌀</text>
<text x="33.9" y="72" transform="rotate(-90 33.9 72)">⌀</text>
<text x="118.1" y="72.3" transform="rotate(-90 118.1 72.3)">⌀</text>
<text x="124.5" y="72.7" transform="rotate(-90 124.5 72.7)">⌀</text>
<text x="130.6" y="72.5" transform="rotate(-90 130.6 72.5)">⌀</text>
<text x="118.6" y="90.3">°</text>
<text x="72.4" y="96.8" transform="rotate(-90 72.4 96.8)">⌀</text>
<text x="89.1" y="96.6" transform="rotate(-90 89.1 96.6)">⌀</text>
<text x="64.4" y="104.5">⌀</text>
<text x="86.7" y="104.7">⌀</text>
<text x="259.6" y="107.6" transform="rotate(-90 259.6 107.6)">⌀</text>
<text x="85.6" y="113.3">⌀</text>
<text x="31.4" y="172.2" transform="rotate(-90 31.4 172.2)">⌀</text>
<text x="121.1" y="171.9" transform="rotate(-90 121.1 171.9)">⌀</text>
<text x="127.9" y="173.9" transform="rotate(-90 127.9 173.9)">⌀</text>
<text x="179.1" y="168.1">±</text>
<text x="25.1" y="174.7" transform="rotate(-90 25.1 174.7)">⌀</text>
<text x="38.3" y="175.4" transform="rotate(-90 38.3 175.4)">⌀</text>
<text x="86.1" y="192.5">°</text>
</g>
<text font-size="2.8" x="71.6" y="170.6" transform="rotate(-90 71.6 170.6)">⌀</text>
<g font-size="2.7">
<text x="76.8" y="9.1">0,02</text>
<text x="87.1" y="34.3">-0,03</text>
<text x="87.1" y="32">+0,00</text>
<text x="238.9" y="30.2">Ra</text>
<text x="25.1" y="39.3">XX</text>
<text x="92.3" y="38.9">0,02</text>
<text x="113.7" y="41.6">+0,01</text>
<text x="113.7" y="39.2">+0,04</text>
<text x="20" y="65.3" transform="rotate(-90 20 65.3)">+0,00</text>
<text x="22.4" y="65.3" transform="rotate(-90 22.4 65.3)">-0,03</text>
<text x="117.5" y="63.5" transform="rotate(-90 117.5 63.5)">0,01</text>
<text x="122.6" y="65" transform="rotate(-90 122.6 65)">-0,07</text>
<text x="125" y="65" transform="rotate(-90 125 65)">-0,10</text>
<text x="130.2" y="63.5" transform="rotate(-90 130.2 63.5)">0,03</text>
<text x="108.7" y="98.8">-0,04</text>
<text x="108.7" y="96.5">+0,00</text>
<text x="71.8" y="104.8">-0,10</text>
<text x="71.8" y="102.3">-0,05</text>
<text x="93.2" y="113.5">-0,10</text>
<text x="93.2" y="111.1">-0,08</text>
<text x="99.1" y="132.3">0,03</text>
<text x="36.1" y="168.3" transform="rotate(-90 36.1 168.3)">+0,03</text>
<text x="38.5" y="168.3" transform="rotate(-90 38.5 168.3)">-0,00</text>
<text x="100.9" y="173.2">Ra1</text>
<text x="66.1" y="174.5">Ra 2</text>
<text x="184.5" y="187.9">28.08.2006</text>
<text x="199.3" y="187.8">Geisberger</text>
<text x="56.3" y="198.4">0,02</text>
</g>
<g font-size="2.4">
<text x="163.3" y="184.1">Maßstab</text>
<text x="186.4" y="184.3">Datum</text>
<text x="201.5" y="184.3">Name</text>
<text x="176.1" y="187.6">Gez.</text>
<text x="176.1" y="191.2">Gepr.</text>
<text x="138.5" y="195">XX</text>
<text x="144.1" y="195">Kenn- Nummer</text>
<text x="163.3" y="195">Arbeits-</text>
<text x="163.3" y="198">zeit</text>
<text x="264.1" y="195">Blatt Nr. von Blättern</text>
<text x="178.9" y="205.6">Zeichnungsänderungen dürfen nur mittels CAD durchgeführt werden.</text>
</g>
<g font-size="2.3">
<text x="74.7" y="9.1">±</text>
<text x="238.4" y="17.2">⌀</text>
<text x="256.1" y="17.1">⌀</text>
<text x="276.4" y="17.2">⌀</text>
<text x="238.4" y="21.7">⌀</text>
<text x="256" y="21.6">⌀</text>
<text x="276.5" y="21.6">⌀</text>
<text x="238.7" y="26.1">⌀</text>
<text x="256.2" y="26.1">⌀</text>
<text x="276.9" y="26">⌀</text>
<text x="90.2" y="38.9">±</text>
<text x="117.5" y="65.6" transform="rotate(-90 117.5 65.6)">±</text>
<text x="130.2" y="65.6" transform="rotate(-90 130.2 65.6)">±</text>
<text x="97" y="132.3">±</text>
<text x="255.1" y="175.9">⌀</text>
<text x="54.2" y="198.4">±</text>
</g>
</svg>
